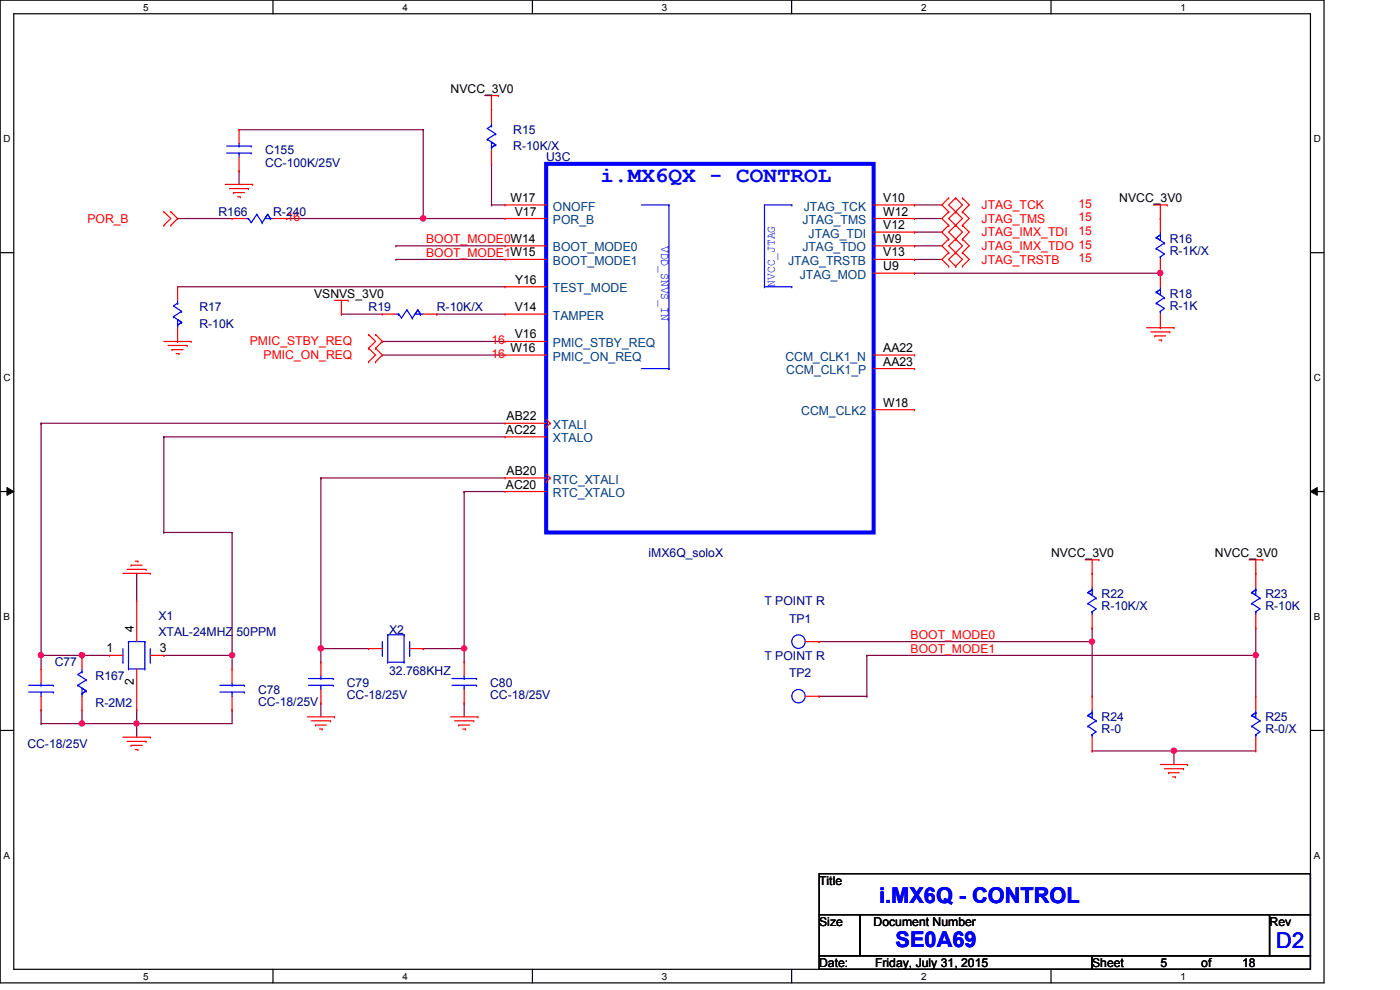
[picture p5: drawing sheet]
<svg xmlns="http://www.w3.org/2000/svg" width="297mm" height="210mm" viewBox="0 0 297 210" stroke-linecap="round" stroke-linejoin="round" font-family="sans-serif">
<path d="M0 0h280.9v208.5h-280.9zM2.9 2.9h275.1v202.7h-275.1z" fill="none" stroke="#000" stroke-width=".25"/>
<g fill="#fff">
<path d="M30.4 .3h1.1v2.4h-1.1z"/>
<path d="M30.4 205.9h1.1v2.3h-1.1z"/>
</g>
<path d="M57.9 0v2.9M57.9 205.6v2.9" fill="none" stroke="#000" stroke-width=".25"/>
<g fill="#fff">
<path d="M85.4 .3h1.1v2.4h-1.1z"/>
<path d="M85.4 205.9h1.1v2.3h-1.1z"/>
</g>
<path d="M112.9 0v2.9M112.9 205.6v2.9" fill="none" stroke="#000" stroke-width=".25"/>
<g fill="#fff">
<path d="M140.4 .3h1.2v2.4h-1.2z"/>
<path d="M140.4 205.9h1.2v2.3h-1.2z"/>
</g>
<path d="M167.9 0v2.9M167.9 205.6v2.9" fill="none" stroke="#000" stroke-width=".25"/>
<g fill="#fff">
<path d="M195.4 .3h1.2v2.4h-1.2z"/>
<path d="M195.4 205.9h1.2v2.3h-1.2z"/>
</g>
<path d="M223 0v2.9M223 205.6v2.9" fill="none" stroke="#000" stroke-width=".25"/>
<g fill="#fff">
<path d="M250.4 .3h1.2v2.4h-1.2z"/>
<path d="M250.4 205.9h1.2v2.3h-1.2z"/>
<path d="M.8 28.2h1.4v2.4h-1.4z"/>
<path d="M278.7 28.2h1.5v2.4h-1.5z"/>
<path d="M.8 78.9h1.4v2.3h-1.4z"/>
<path d="M278.7 78.9h1.5v2.3h-1.5z"/>
</g>
<path d="M0 53.6h2.9M278 53.6h2.9" fill="none" stroke="#000" stroke-width=".25"/>
<g fill="#fff">
<path d="M.8 129.6h1.3v2.3h-1.3z"/>
<path d="M278.7 129.6h1.4v2.3h-1.4z"/>
</g>
<path d="M0 104.3h2.9M278 104.3h2.9" fill="none" stroke="#000" stroke-width=".25"/>
<path d="M1.5 103.4l1.4 .9-1.4 .8zM278 104.3l1.4-.9v1.7z" fill="#000"/>
<path d="M1.5 103.4l1.4 .9-1.4 .8zM278 104.3l1.4-.9v1.7z" fill="none" stroke="#000" stroke-width=".21"/>
<g fill="#fff">
<path d="M.8 180.3h1.3v2.3h-1.3z"/>
<path d="M278.7 180.3h1.4v2.3h-1.4z"/>
</g>
<path d="M0 154.9h2.9M278 154.9h2.9" fill="none" stroke="#000" stroke-width=".25"/>
<g fill="none" stroke="#800040" stroke-width=".25">
<path d="M194 43.5h.1M194 46.4h.1M194 49.2h.1M194 52.2h.1M194 43.5h5.8M194 46.4h5.8M194 49.2h5.8M194 52.2h5.8M68.1 137.6h.1M68.1 137.6v2.9M68.1 137.6h10.1M68.1 149.1h.1"/>
<path d="M68.1 149.1v3M98.5 149.1h.1M98.5 149.1v3"/>
</g>
<circle cx="68.1" cy="137.6" r=".56" fill="#f0f"/>
<circle cx="68.1" cy="137.6" r=".56" fill="none" stroke="#f0f" stroke-width=".25"/>
<path d="M89.8 137.6h.1M89.8 137.6h8.7M98.5 137.6h.1M98.5 137.6v2.9" fill="none" stroke="#800040" stroke-width=".25"/>
<circle cx="98.5" cy="137.5" r=".56" fill="#f0f"/>
<circle cx="98.5" cy="137.5" r=".56" fill="none" stroke="#f0f" stroke-width=".25"/>
<path d="M68.1 101.4h.1M68.1 101.4h39M68.1 101.4v36.2M98.5 104.3h.1M98.5 104.3h8.6M98.5 104.3v33.3M17.4 139h.1M17.4 139h5.8M8.7 150.6h.1M8.7 150.6v2.9" fill="none" stroke="#800040" stroke-width=".25"/>
<circle cx="17.4" cy="139" r=".56" fill="#f0f"/>
<circle cx="17.4" cy="139" r=".56" fill="none" stroke="#f0f" stroke-width=".25"/>
<path d="M8.7 89.8h.1M8.7 89.8h98.4M8.7 89.8v49.2M34.8 139h.1M34.8 139h14.4" fill="none" stroke="#800040" stroke-width=".25"/>
<circle cx="8.7" cy="139" r=".56" fill="#f0f"/>
<circle cx="8.7" cy="139" r=".56" fill="none" stroke="#f0f" stroke-width=".25"/>
<path d="M34.8 92.7h.1M34.8 92.7h72.3M34.8 92.7v20.2M29 121.6h.1M29 121.6v5.8M17.4 153.5h.1M17.4 153.5h31.8M29 150.6h.1M29 153.5h.1M29 150.6v5.8" fill="none" stroke="#800040" stroke-width=".25"/>
<circle cx="28.9" cy="153.5" r=".56" fill="#f0f"/>
<circle cx="28.9" cy="153.5" r=".56" fill="none" stroke="#f0f" stroke-width=".25"/>
<path d="M34.8 112.9h.1M34.8 112.9h14.4M49.2 139h.1M49.2 139v2.9" fill="none" stroke="#800040" stroke-width=".25"/>
<circle cx="49.2" cy="139" r=".56" fill="#f0f"/>
<circle cx="49.2" cy="139" r=".56" fill="none" stroke="#f0f" stroke-width=".25"/>
<g fill="none" stroke="#800040" stroke-width=".25">
<path d="M104.3 34.8h.1M104.3 34.8v8.7M104.3 43.5h.1M104.3 43.5h2.8M37.7 60.8h.1M37.7 60.8h69.4M72.4 66.6h.1M72.4 66.6h8.7M92.7 66.6h.1M92.7 66.6h14.4M49.2 112.9h.1M49.2 112.9v26.1"/>
<path d="M8.7 139h.1M8.7 139v2.9M49.2 150.6h.1M49.2 150.6v2.9M231.7 159.3h.1M231.7 159.3h17.3M249 159.3h.1M249 159.3v2.9"/>
</g>
<circle cx="249" cy="159.3" r=".56" fill="#f0f"/>
<circle cx="249" cy="159.3" r=".56" fill="none" stroke="#f0f" stroke-width=".25"/>
<path d="M84 52.2h.1M84 55h.1M84 52.2h23.1M84 55h23.1M194 58h.1M194 58h52.2M249 159.3h.1M249 159.3h17.4" fill="none" stroke="#800040" stroke-width=".25"/>
<circle cx="246.1" cy="57.9" r=".56" fill="#f0f"/>
<circle cx="246.1" cy="57.9" r=".56" fill="none" stroke="#f0f" stroke-width=".25"/>
<path d="M194 55h.1M194 55h5.8M81.1 75.3h.1M81.1 72.4h.1M81.1 75.3h26M81.1 72.4h26M183.9 139h.1M183.9 139h82.5M231.7 133.2h.1M231.7 133.2v2.9M266.4 139h.1M266.4 139v8.7" fill="none" stroke="#800040" stroke-width=".25"/>
<circle cx="266.4" cy="139" r=".56" fill="#f0f"/>
<circle cx="266.4" cy="139" r=".56" fill="none" stroke="#f0f" stroke-width=".25"/>
<path d="M173.8 136.1h.1M173.8 136.1h57.9" fill="none" stroke="#800040" stroke-width=".25"/>
<circle cx="231.6" cy="136.1" r=".56" fill="#f0f"/>
<circle cx="231.6" cy="136.1" r=".56" fill="none" stroke="#f0f" stroke-width=".25"/>
<path d="M89.8 46.4h.1M89.8 46.4h17.3M231.7 136.1h.1M231.7 136.1v11.6M266.4 133.2h.1M266.4 133.2v5.8" fill="none" stroke="#800040" stroke-width=".25"/>
<circle cx="89.8" cy="46.3" r=".57" fill="#f0f"/>
<circle cx="89.8" cy="46.3" r=".57" fill="none" stroke="#f0f" stroke-width=".25"/>
<g fill="none" stroke="#800040" stroke-width=".25">
<path d="M50.7 36.2h.1M50.7 36.2v2.9M50.7 27.5h39.1M89.8 27.5h.1M89.8 27.5v18.9M37.7 46.4h.1M37.7 46.4h11.5M60.8 46.4h.1M60.8 46.4h29M89.8 46.4h.1M8.7 139h.1M8.7 139h8.7"/>
<path d="M183.9 139v8.7M17.4 153.5h.1M17.4 150.6v2.9M173.8 147.7h.1M173.8 147.7h10.1M183.9 147.7h.1"/>
</g>
<circle cx="17.4" cy="153.5" r=".56" fill="#f0f"/>
<circle cx="17.4" cy="153.5" r=".56" fill="none" stroke="#f0f" stroke-width=".25"/>
<path d="M8.7 153.5h.1M8.7 153.5h8.7" fill="none" stroke="#800040" stroke-width=".25"/>
<g fill="none" stroke="#f00" stroke-width=".25">
<path d="M47.8 39.1h5.8M50.7 27.5h.1M50.7 36.2h.1M50.7 27.5v2.9M50.7 33.3v2.9M53.6 39.1h.1M102.8 20.3h2.9M104.3 23.2h.1M104.3 34.8h.1M104.3 20.3v5.8M104.3 31.9v2.9M105.7 20.3h.1"/>
<path d="M34.8 47.8h.1M34.8 44.9h.1M34.8 44.9l1.4 1.5-1.4 1.4M36.2 44.9h.1M36.2 47.8h.1M36.2 44.9l1.5 1.5-1.5 1.4M48.7 40h4M49.2 46.4h.1M49.2 46.4h3M49.5 40.9h.1M49.5 40.9h2.4M50.4 41.7h.6"/>
<path d="M51 41.7h.1M52.7 40h.1M58 46.4h2.8M60.8 46.4h.1M107.1 43.5h.1M107.1 46.4h.1M107.1 52.2h.1M107.1 55h.1M107.1 43.5h8.8M107.1 46.4h8.8M107.1 52.2h8.8M107.1 55h8.8"/>
<path d="M185.3 43.5h8.7M185.3 46.4h8.7M185.3 52.2h8.7M185.3 55h8.7M185.3 49.2h8.7M185.3 58h8.7M194 43.5h.1M194 46.4h.1M194 49.2h.1M194 52.2h.1M194 55h.1M194 58h.1"/>
<path d="M201.3 44.9h.1M201.3 47.8h.1M201.3 50.7h.1M201.3 53.6h.1M201.3 56.5h.1M201.3 42h.1M201.3 44.9l-1.5 1.5 1.5 1.4M201.3 50.7l-1.5 1.5 1.5 1.4M201.3 53.6l-1.5 1.4 1.5 1.5M201.3 47.8l-1.5 1.4 1.5 1.5M201.3 42l-1.5 1.5 1.5 1.4M202.7 47.8h.1"/>
<path d="M202.7 44.9h.1M202.7 53.6h.1M202.7 50.7h.1M202.7 56.5h.1M202.7 42h.1M202.7 44.9l-1.4 1.5 1.4 1.4M202.7 44.9l1.5 1.5-1.5 1.4M202.7 50.7l-1.4 1.5 1.4 1.4M202.7 47.8l-1.4 1.4 2.9 3-1.5 1.4M202.7 53.6l-1.4 1.4 1.4 1.5M202.7 53.6l1.5 1.4-1.5 1.5M202.7 47.8l1.5 1.4-1.5 1.5"/>
<path d="M202.7 42l-1.4 1.5 1.4 1.4M202.7 42l1.5 1.5-1.5 1.4M204.2 44.9h.1M204.2 47.8h.1M204.2 50.7h.1M204.2 53.6h.1M204.2 56.5h.1M204.2 42h.1M204.2 50.7l1.4 1.5-1.4 1.4M204.2 44.9l1.4 1.5-1.4 1.4M204.2 53.6l1.4 1.4-1.4 1.5M204.2 42l1.4 1.5-1.4 1.4"/>
<path d="M204.2 47.8l1.4 1.4-1.4 1.5M244.7 43.5h2.9M246.2 46.4h.1M246.2 58h.1M246.2 43.5v5.7M246.2 55v5.8M247.6 43.5h.1M34.8 72.4h5.8M35.6 73.3h4.1M36.5 74.2h.1M36.5 74.2h2.3M37.4 75h.6"/>
<path d="M37.7 72.4h.1M37.7 60.8h.1M37.7 60.8v2.9M37.7 69.5v2.9M38 75h.1M39.7 73.3h.1M40.6 72.4h.1M71 63.7h2.9M72.4 66.6h.1M72.4 63.7v2.9M73.9 63.7h.1M78.2 73.9h.1"/>
<path d="M78.2 71h.1M78.2 76.8h.1M78.2 71l1.5 1.4-1.5 1.5M78.2 73.9l1.5 1.4-1.5 1.5M79.7 71h.1M79.7 73.9h.1M79.7 76.8h.1M79.7 71l1.4 1.4-1.4 1.5M79.7 73.9l1.4 1.4-1.4 1.5M81.1 66.6h.1M81.1 66.6h2.9M89.8 66.6h2.9"/>
<path d="M92.7 66.6h.1M107.1 60.8h.1M107.1 66.6h.1M107.1 72.4h.1M107.1 75.3h.1M107.1 72.4h8.8M107.1 66.6h8.8M107.1 60.8h8.8M107.1 75.3h8.8M185.3 75.3h8.7M185.3 78.2h8.7M194 75.3h.1"/>
<path d="M194 78.2h.1M243.2 69.5h5.8M244.1 70.4h4.1M245 71.2h.1M245 71.2h2.3M245.9 72.1h.5M246.2 69.5h.1M246.2 66.6v2.9M246.4 72.1h.1M248.2 70.4h.1M249 69.5h.1M107.1 89.8h.1"/>
<path d="M107.1 92.7h.1M107.1 89.8h8.8M107.1 92.7h8.8M115.9 90.6h.1M115.9 88.9l.8 .9M116.7 89.8h.1M116.7 89.8l-.8 .8M185.3 86.9h8.7M194 86.9h.1M27.8 119.9h.1M27.8 119.9h2.3M28.7 119h.6"/>
<path d="M29.3 119h.1M107.1 101.4h.1M107.1 104.3h.1M107.1 101.4h8.8M107.1 104.3h8.8M115.9 102.2h.1M115.9 100.5l.8 .9M116.7 101.4h.1M116.7 101.4l-.8 .8M230.2 118.7h2.9M231.7 118.7v5.8M233.1 118.7h.1"/>
<path d="M265 118.7h2.9M266.4 118.7v5.8M267.9 118.7h.1M17.4 139h.1M17.4 139v2.9M23.2 139h.1M23.2 139h2.9M26.1 121.6h5.8M27 120.8h4M29 127.4h.1M29 127.4v8.7M31 120.8h.1"/>
<path d="M31.9 121.6h.1M31.9 139h2.9M34.8 139h.1M78.2 137.6h.1M78.2 137.6h2.9M86.9 137.6h2.9M89.8 137.6h.1M170.9 136.1h2.9M173.8 136.1h.1M231.7 121.6h.1M231.7 133.2h.1M231.7 130.3v2.9"/>
<path d="M266.4 121.6h.1M266.4 133.2h.1M266.4 130.3v2.9M8.7 141.9h.1M8.7 150.6h.1M8.7 141.9v2.9M8.7 147.7v2.9M17.4 150.6h.1M17.4 147.7v2.9M26.1 156.4h5.8M27 157.3h4M27.8 158.1h.1"/>
<path d="M27.8 158.1h2.3M28.7 159h.6M29 150.6h.1M29 141.9v8.7M29.3 159h.1M31 157.3h.1M31.9 156.4h.1M49.2 141.9h.1M49.2 150.6h.1M49.2 141.9v2.9M49.2 147.7v2.9M65.2 152.1h5.8"/>
<path d="M66 152.9h4.1M66.9 153.8h.1M66.9 153.8h2.3M67.8 154.6h.6M68.1 140.5h.1M68.1 149.1h.1M68.1 140.5v2.8M68.1 146.3v2.8M68.4 154.6h.1M70.1 152.9h.1M71 152.1h.1M95.6 152.1h5.8"/>
<path d="M96.4 152.9h4.1M97.3 153.8h.1M97.3 153.8h2.4M98.2 154.6h.6M98.5 140.5h.1M98.5 149.1h.1M98.5 140.5v2.8M98.5 146.3v2.8M98.8 154.6h.1M100.5 152.9h.1M101.4 152.1h.1M170.9 147.7h2.9"/>
<path d="M173.8 147.7h.1M231.7 147.7h.1M231.7 159.3h.1M231.7 147.7v2.9M231.7 156.4v2.9M266.4 147.7h.1M266.4 159.3h.1M266.4 147.7v2.9M266.4 156.4v2.9M246.2 162.2h5.7M247 163.1h4.1M247.9 163.9h.1"/>
<path d="M247.9 163.9h2.3M248.8 164.8h.5M249.3 164.8h.1M251.1 163.1h.1M251.9 162.2h.1"/>
</g>
<path d="M173.8 185.3h104.2v8.7h-104.2zM173.8 194h8.7v8.7h-8.7zM182.5 194h86.8v8.7h-86.8zM269.3 194h8.7v8.7h-8.7zM173.8 202.7h57.9v2.9h-57.9zM231.7 202.7h46.3v2.9h-46.3z" fill="none" stroke="#000" stroke-width=".25"/>
<g fill="none" stroke="#00f" stroke-width=".25">
<path d="M48.1 32.5h5.2M48.1 31h5.2M50.7 31h.1M50.7 32.5h.1M50.7 30.4v.6M50.7 32.5v.8M53.3 32.5h.1M53.3 31h.1M103.4 29.5h.1M103.4 29.5l1.8 1.2M104.3 30.1l.9 .6-.9 .6zM104.3 26.7h.1"/>
<path d="M104.3 31.3h.1M104.3 26.7l-.9 .6 1.8 1.1M104.3 26.1v.6M104.3 31.3v.6M105.2 30.7h.1M105.2 28.4h.1M105.2 30.7l-.9 .6M105.2 28.4l-1.8 1.1M52.2 46.4h.5M52.7 46.4h.1M54.5 45.5h.1M54.5 45.5l-1.2 1.7-.6-.8"/>
<path d="M54.5 45.5l1.1 1.7M55.6 47.2h.1M56.8 45.5l.6 .9h-1.2zM56.8 45.5h.1M56.8 45.5l-1.2 1.7M56.8 45.5l.6 .9M57.4 46.4h.1M57.4 46.4h.6M136.1 43.5h5.8M141.9 43.5h.1M141.9 43.5v34.7M168 43.5h.1"/>
<path d="M168 43.5h-5.8v17.3M245.3 50.4l.9-.6v1.2zM245.3 50.4h.1M245.3 52.7h.1M245.3 52.7l1.7 1.2-.8 .6M245.3 50.4l1.7 1.2M246.2 54.5h.1M246.2 49.8h.1M246.2 49.2v.6M246.2 54.5v.5M246.2 49.8l-.9 .6M247 51.6h.1"/>
<path d="M247 51.6l-1.7 1.1M36.8 67.2h.1M36.8 67.2l1.7 1.2M37.7 67.8l.8 .6-.8 .6zM37.7 64.3h.1M37.7 69h.1M37.7 64.3l-.9 .6 1.7 1.1M37.7 63.7v.6M37.7 69v.5M38.5 68.4h.1M38.5 66h.1M38.5 68.4l-.8 .6"/>
<path d="M38.5 66l-1.7 1.2M84 66.6h.6M84.6 66.6h.1M86.3 65.7h.1M86.3 65.7l-1.1 1.8-.6-.9M86.3 65.7l1.2 1.8M87.5 67.5h.1M88.6 65.7l.6 .9h-1.1zM88.6 65.7h.1M88.6 65.7l-1.1 1.8M88.6 65.7l.6 .9M89.2 66.6h.1"/>
<path d="M89.2 66.6h.6M136.1 78.2h5.8M141.9 78.2h.1M162.2 60.8h.1M162.2 60.8h5.8M168 60.8h.1M245.3 62l.9-.6v1.2zM245.3 62h.1M245.3 64.3h.1M245.3 64.3l1.7 1.1-.8 .6M245.3 62l1.7 1.2M246.2 66h.1"/>
<path d="M246.2 61.4h.1M246.2 60.8v.6M246.2 66v.6M246.2 61.4l-.9 .6M247 63.2h.1M247 63.2l-1.7 1.1M26.1 137.6v2.9M27.3 136.1h.1M27.3 136.1h3.4M27.3 136.1v5.8M30.7 136.1h.1M30.7 136.1v5.8"/>
<path d="M31.9 137.6v2.9M81.1 139h.1M81.1 136.1v2.9M82.3 134.7h.1M82.3 134.7v5.8M82.3 134.7h3.4M85.7 134.7h.1M85.7 134.7v5.8M86.9 139h.1M86.9 136.1v2.9M230.8 125.7l.9-.6v1.2zM230.8 125.7h.1"/>
<path d="M230.8 128h.1M230.8 128l1.7 1.2-.8 .6M230.8 125.7l1.7 1.2M231.7 129.8h.1M231.7 125.1h.1M231.7 124.5v.6M231.7 129.8v.5M231.7 125.1l-.9 .6M232.5 126.9h.1M232.5 126.9l-1.7 1.1M265.6 125.7l.8-.6v1.2zM265.6 125.7h.1"/>
<path d="M265.6 128h.1M265.6 128l1.7 1.2-.9 .6M265.6 125.7l1.7 1.2M266.4 129.8h.1M266.4 125.1h.1M266.4 124.5v.6M266.4 129.8v.5M266.4 125.1l-.8 .6M267.3 126.9h.1M267.3 126.9l-1.7 1.1M6.1 145.4h5.2M6.1 146.8h5.2"/>
<path d="M8.7 145.4h.1M8.7 146.8h.1M8.7 144.8v.6M8.7 146.8v.9M11.3 146.8h.1M11.3 145.4h.1M16.5 145.4h.1M16.5 145.4l1.8 1.2M17.4 146l.9 .6-.9 .5zM17.4 142.5h.1M17.4 147.1h.1M17.4 142.5l-.9 .6 1.8 1.1"/>
<path d="M17.4 141.9v.6M17.4 147.1v.6M18.3 146.6h.1M18.3 144.2h.1M18.3 146.6l-.9 .5M18.3 144.2l-1.8 1.2M26.1 140.5h.1M27.3 141.9h.1M27.3 141.9h3.4M30.7 141.9h.1M31.9 140.5h.1M46.7 145.4h5.2"/>
<path d="M46.7 146.8h5.2M49.2 145.4h.1M49.2 146.8h.1M49.2 144.8v.6M49.2 146.8v.9M51.9 146.8h.1M51.9 145.4h.1M65.4 145.4h5.3M65.4 143.9h5.3M68.1 143.9h.1M68.1 145.4h.1M68.1 143.3v.6"/>
<path d="M68.1 145.4v.9M70.7 145.4h.1M70.7 143.9h.1M82.3 140.5h.1M82.3 140.5h3.4M85.7 140.5h.1M95.9 145.4h5.2M95.9 143.9h5.2M98.5 143.9h.1M98.5 145.4h.1M98.5 143.3v.6M98.5 145.4v.9"/>
<path d="M101.1 145.4h.1M101.1 143.9h.1M230.8 151.8l.9-.6v1.1zM230.8 151.8h.1M230.8 154.1h.1M230.8 154.1l1.7 1.1-.8 .6M230.8 151.8l1.7 1.1M231.7 155.8h.1M231.7 151.2h.1M231.7 150.6v.6M231.7 155.8v.6M231.7 151.2l-.9 .6"/>
<path d="M232.5 152.9h.1M232.5 152.9l-1.7 1.2M265.6 151.8l.8-.6v1.1zM265.6 151.8h.1M265.6 154.1h.1M265.6 154.1l1.7 1.1-.9 .6M265.6 151.8l1.7 1.1M266.4 155.8h.1M266.4 151.2h.1M266.4 150.6v.6M266.4 155.8v.6M266.4 151.2l-.8 .6"/>
<path d="M267.3 152.9h.1M267.3 152.9l-1.7 1.2"/>
<circle cx="169.4" cy="136.1" r="1.43"/>
<circle cx="169.4" cy="147.7" r="1.43"/>
</g>
<path d="M115.9 34.8h69.4v78.1h-69.4z" fill="none" stroke="#00f" stroke-width=".85"/>
<circle cx="68.1" cy="137.6" r=".56" fill="#f0f"/>
<circle cx="68.1" cy="137.6" r=".56" fill="none" stroke="#f0f" stroke-width=".25"/>
<circle cx="98.5" cy="137.5" r=".56" fill="#f0f"/>
<circle cx="98.5" cy="137.5" r=".56" fill="none" stroke="#f0f" stroke-width=".25"/>
<circle cx="17.4" cy="139" r=".56" fill="#f0f"/>
<circle cx="17.4" cy="139" r=".56" fill="none" stroke="#f0f" stroke-width=".25"/>
<circle cx="8.7" cy="139" r=".56" fill="#f0f"/>
<circle cx="8.7" cy="139" r=".56" fill="none" stroke="#f0f" stroke-width=".25"/>
<circle cx="28.9" cy="153.5" r=".56" fill="#f0f"/>
<circle cx="28.9" cy="153.5" r=".56" fill="none" stroke="#f0f" stroke-width=".25"/>
<circle cx="49.2" cy="139" r=".56" fill="#f0f"/>
<circle cx="49.2" cy="139" r=".56" fill="none" stroke="#f0f" stroke-width=".25"/>
<circle cx="249" cy="159.3" r=".56" fill="#f0f"/>
<circle cx="249" cy="159.3" r=".56" fill="none" stroke="#f0f" stroke-width=".25"/>
<circle cx="246.1" cy="57.9" r=".56" fill="#f0f"/>
<circle cx="246.1" cy="57.9" r=".56" fill="none" stroke="#f0f" stroke-width=".25"/>
<circle cx="266.4" cy="139" r=".56" fill="#f0f"/>
<circle cx="266.4" cy="139" r=".56" fill="none" stroke="#f0f" stroke-width=".25"/>
<circle cx="231.6" cy="136.1" r=".56" fill="#f0f"/>
<circle cx="231.6" cy="136.1" r=".56" fill="none" stroke="#f0f" stroke-width=".25"/>
<circle cx="89.8" cy="46.3" r=".57" fill="#f0f"/>
<circle cx="89.8" cy="46.3" r=".57" fill="none" stroke="#f0f" stroke-width=".25"/>
<circle cx="17.4" cy="153.5" r=".56" fill="#f0f"/>
<circle cx="17.4" cy="153.5" r=".56" fill="none" stroke="#f0f" stroke-width=".25"/>
<g font-size="4.6" fill="#00f">
<text x="127.4" y="38.6">i.MX6QX - CONTROL</text>
<text x="186.5" y="191.6">i.MX6Q - CONTROL</text>
<text x="190" y="200.9">SE0A69</text>
<text x="270.8" y="201.1">D2</text>
</g>
<g font-size="2.6">
<text x="95.6" y="19.7">NVCC_3V0</text>
<text x="108.3" y="42.8">W17</text>
<text x="109.2" y="45.7">V17</text>
<text x="187.4" y="42.8">V10</text>
<text x="187.4" y="45.7">W12</text>
<text x="237.4" y="42.9">NVCC_3V0</text>
<text x="187.4" y="48.6">V12</text>
<text x="187.4" y="51.5">W9</text>
<text x="187.4" y="54.4">V13</text>
<text x="187.4" y="57.3">U9</text>
<text x="66.6" y="63.2">VSNVS_3V0</text>
<text x="109.2" y="66">V14</text>
<text x="109.3" y="60.2">Y16</text>
<text x="109.2" y="71.8">V16</text>
<text x="108.3" y="74.7">W16</text>
<text x="187.4" y="74.7">AA22</text>
<text x="187.4" y="77.6">AA23</text>
<text x="107.5" y="89.2">AB22</text>
<text x="187.4" y="86.3">W18</text>
<text x="107.3" y="92">AC22</text>
<text x="107.5" y="100.8">AB20</text>
<text x="107.3" y="103.6">AC20</text>
<text x="223" y="118.2">NVCC_3V0</text>
<text x="257.7" y="118.2">NVCC_3V0</text>
<text x="28.4" y="134.1" transform="rotate(-90 28.4 134.1)">4</text>
<text x="22.6" y="138.4">1</text>
<text x="33.9" y="138.4">3</text>
<text x="28.4" y="145.4" transform="rotate(-90 28.4 145.4)">2</text>
<text x="173.8" y="187.7">Title</text>
<text x="173.8" y="196.3">Size</text>
<text x="185.3" y="196.3">Document Number</text>
<text x="269.3" y="196.3">Rev</text>
<text x="173.8" y="205.1">Date:</text>
<text x="185.6" y="205.1">Friday, July 31, 2015</text>
<text x="231.7" y="205.1">Sheet</text>
<text x="246.2" y="205.1">5</text>
<text x="254.8" y="205.1">of</text>
<text x="263.5" y="205.1">18</text>
</g>
<g font-size="2.6" fill="#000080">
<text x="108.9" y="28.4">R15</text>
<text x="56.2" y="32.8">C155</text>
<text x="56.2" y="35.3">CC-100K/25V</text>
<text x="108.9" y="31.9">R-10K/X</text>
<text x="115.9" y="34.2">U3C</text>
<text x="46.4" y="45.8">R166</text>
<text x="58" y="45.8">R-240</text>
<text x="248.2" y="51.6">R16</text>
<text x="248.2" y="54.2">R-1K/X</text>
<text x="248.2" y="63.2">R18</text>
<text x="248.2" y="65.8">R-1K</text>
<text x="42.3" y="66">R17</text>
<text x="42.3" y="69.5">R-10K</text>
<text x="78.2" y="66">R19</text>
<text x="92.7" y="66">R-10K/X</text>
<text x="137.6" y="118.2">iMX6Q_soloX</text>
<text x="33.6" y="131.5">X1</text>
<text x="162.2" y="128.3">T POINT R</text>
<text x="233.7" y="126.9">R22</text>
<text x="233.7" y="129.5">R-10K/X</text>
<text x="268.4" y="126.9">R23</text>
<text x="268.4" y="129.5">R-10K</text>
<text x="33.6" y="135">XTAL-24MHZ 50PPM</text>
<text x="82.5" y="134.4">X2</text>
<text x="167.4" y="132.1">TP1</text>
<text x="11.6" y="141.4">C77</text>
<text x="82.5" y="143.1">32.768KHZ</text>
<text x="162.2" y="139.9">T POINT R</text>
<text x="167.4" y="143.7">TP2</text>
<text x="20.3" y="144.2">R167</text>
<text x="54.7" y="147.2">C78</text>
<text x="54.7" y="149.7">CC-18/25V</text>
<text x="73.6" y="145.7">C79</text>
<text x="73.6" y="148.3">CC-18/25V</text>
<text x="104" y="145.7">C80</text>
<text x="104" y="148.3">CC-18/25V</text>
<text x="20.3" y="150">R-2M2</text>
<text x="233.7" y="152.9">R24</text>
<text x="233.7" y="155.5">R-0</text>
<text x="268.4" y="152.9">R25</text>
<text x="268.4" y="155.5">R-0/X</text>
<text x="5.8" y="158.7">CC-18/25V</text>
</g>
<g font-size="2.6" fill="#f00">
<text x="18.5" y="47.2">POR_B</text>
<text x="60.8" y="46.9">16</text>
<text x="208.2" y="47.2">JTAG_TMS</text>
<text x="208.2" y="44.3">JTAG_TCK</text>
<text x="228.8" y="46.9">15</text>
<text x="228.8" y="44.1">15</text>
<text x="90.4" y="51.6">BOOT_MODE0W14</text>
<text x="208.2" y="53">JTAG_IMX_TDO 15</text>
<text x="208.2" y="50.1">JTAG_IMX_TDI</text>
<text x="228.8" y="49.8">15</text>
<text x="90.4" y="54.4">BOOT_MODE1W15</text>
<text x="208.2" y="55.9">JTAG_TRSTB</text>
<text x="228.8" y="55.6">15</text>
<text x="53" y="73.3">PMIC_STBY_REQ</text>
<text x="55.9" y="76.2">PMIC_ON_REQ</text>
<text x="104.3" y="73">16</text>
<text x="104.3" y="75.9">16</text>
<text x="193.2" y="135.5">BOOT_MODE0</text>
<text x="193.2" y="138.4">BOOT_MODE1</text>
</g>
<g font-size="2.6" fill="#004080">
<text x="117.3" y="44.7">ONOFF</text>
<text x="117.3" y="47.5">POR_B</text>
<text x="170.3" y="47.5">JTAG_TMS</text>
<text x="170.5" y="44.7">JTAG_TCK</text>
<text x="117.3" y="53.3">BOOT_MODE0</text>
<text x="170.2" y="53.3">JTAG_TDO</text>
<text x="171.5" y="50.4">JTAG_TDI</text>
<text x="117.3" y="56.2">BOOT_MODE1</text>
<text x="167.2" y="56.2">JTAG_TRSTB</text>
<text x="169.7" y="59.1">JTAG_MOD</text>
<text x="117.3" y="62">TEST_MODE</text>
<text x="117.3" y="67.8">TAMPER</text>
<text x="117.3" y="73.6">PMIC_STBY_REQ</text>
<text x="117.3" y="76.5">PMIC_ON_REQ</text>
<text x="166.6" y="76.5">CCM_CLK1_N</text>
<text x="166.8" y="79.4">CCM_CLK1_P</text>
<text x="170" y="88.1">CCM_CLK2</text>
<text x="117.3" y="91">XTALI</text>
<text x="117.3" y="93.9">XTALO</text>
<text x="117.3" y="102.6">RTC_XTALI</text>
<text x="117.3" y="105.5">RTC_XTALO</text>
</g>
<g font-size="2.6" fill="#00f">
<text x="140.3" y="52.2" transform="rotate(90 140.3 52.2)">VDD_SNVS_IN</text>
<text x="164.4" y="60.8" transform="rotate(-90 164.4 60.8)">NVCC_JTAG</text>
</g>
<g font-size="2.1">
<text x="30.4" y="2.2">5</text>
<text x="85.4" y="2.2">4</text>
<text x="140.4" y="2.2">3</text>
<text x="195.4" y="2.2">2</text>
<text x="250.4" y="2.2">1</text>
<text x=".8" y="30.1">D</text>
<text x="278.7" y="30.1">D</text>
<text x=".8" y="80.8">C</text>
<text x="278.7" y="80.8">C</text>
<text x=".8" y="131.5">B</text>
<text x="278.7" y="131.5">B</text>
<text x=".8" y="182.2">A</text>
<text x="278.7" y="182.2">A</text>
<text x="30.4" y="207.8">5</text>
<text x="85.4" y="207.8">4</text>
<text x="140.4" y="207.8">3</text>
<text x="195.4" y="207.8">2</text>
<text x="250.4" y="207.8">1</text>
</g>
</svg>
